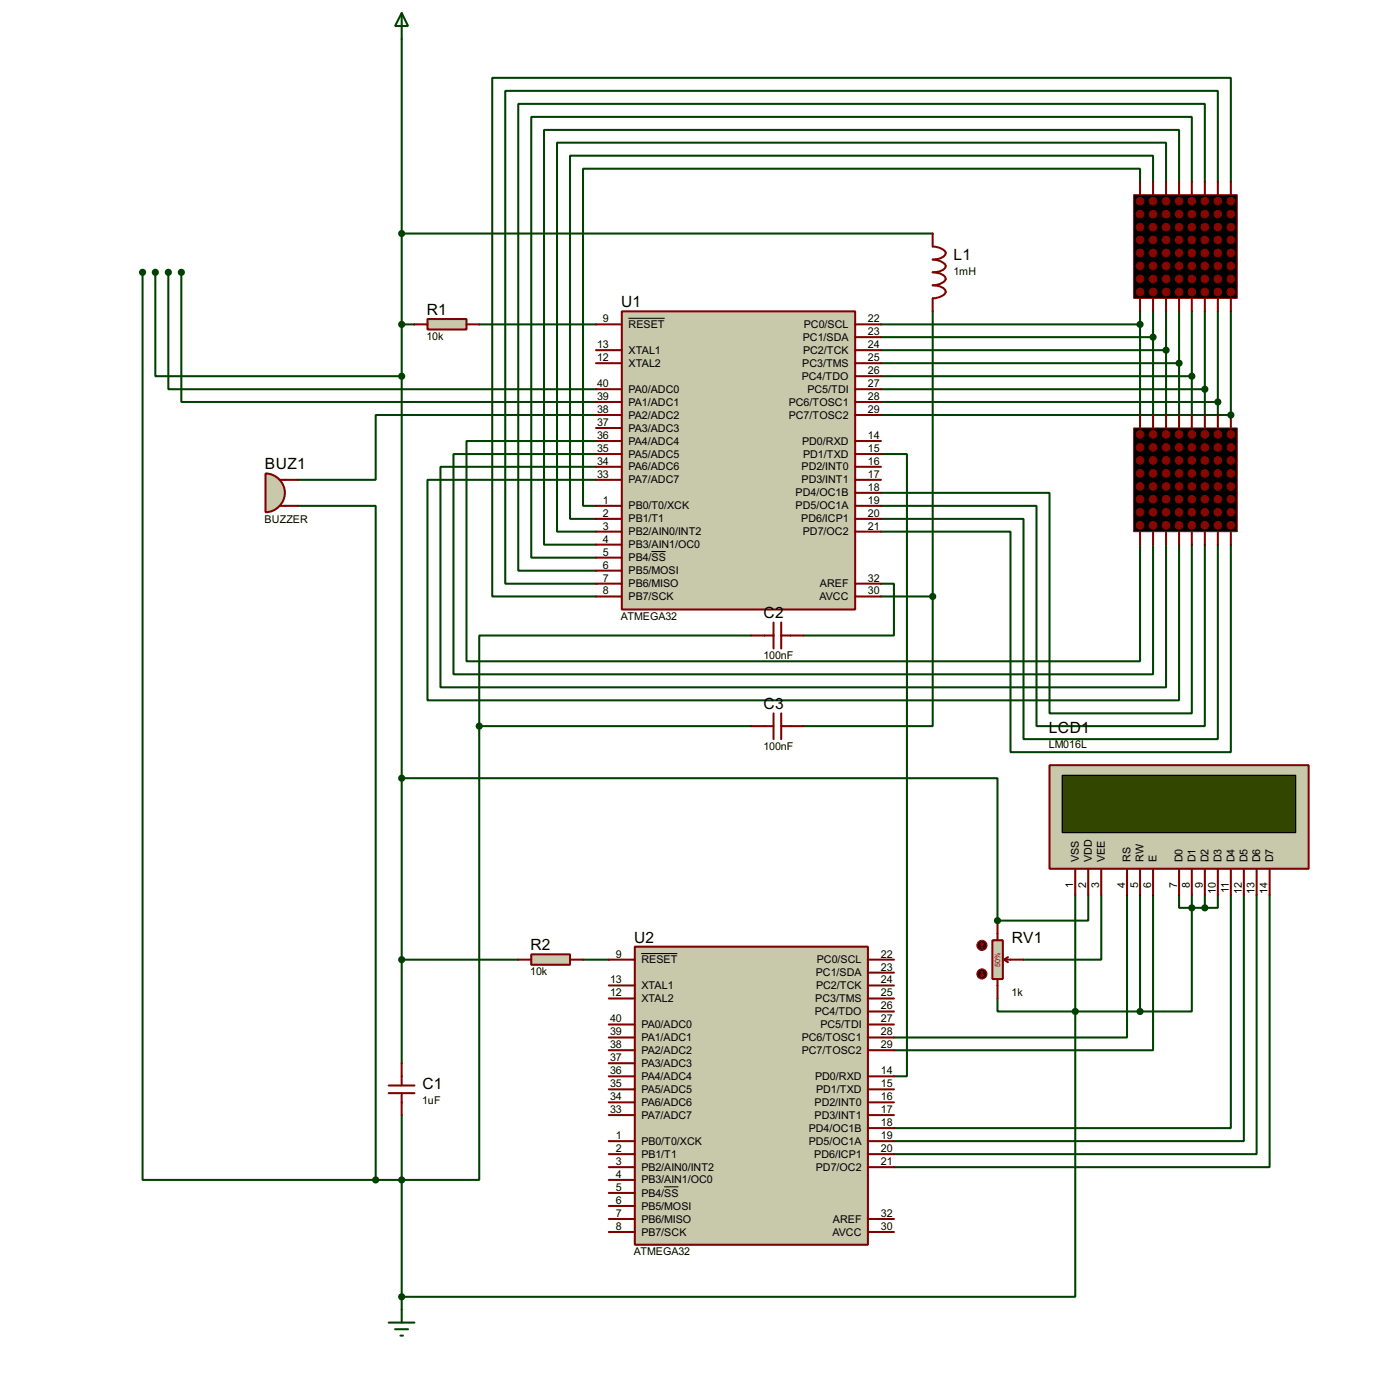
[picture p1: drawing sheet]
<svg xmlns="http://www.w3.org/2000/svg" width="274mm" height="269mm" viewBox="0 0 274 269" stroke-linecap="round" stroke-linejoin="round" font-family="sans-serif">
<g fill="none" stroke="#004000" stroke-width=".4">
<path d="M223.5 35.6v-2.5h-109.2v66h2.6M226.1 35.6v-5.1h-114.3v71.2h5.1M228.6 35.6v-7.6h-119.4v76.2h7.7M231.2 35.6v-10.1h-124.5v81.2h10.2M233.7 35.6v-12.7h-129.5v86.4h12.7M236.2 35.6v-15.2h-134.6v91.4h15.3M238.8 35.6v-17.8h-139.7v96.6h17.8M241.3 35.6v-20.3h-144.8v101.6h20.4M172.7 63.6h50.8M172.7 66.1h53.4M172.7 68.6h55.9M172.7 71.2h58.5"/>
<path d="M172.7 73.7h61M172.7 76.3h63.5M172.7 78.8h66.1M223.5 61v20.3M226.1 61v20.3M228.6 61v20.3M231.2 61v20.3M233.7 61v20.3M236.2 61v20.3M238.8 61v20.3M241.3 61v20.3h-68.6M116.9 86.4h-25.4v43.2h132v-22.9"/>
<path d="M116.9 89h-28v43.1h137.2v-25.4M116.9 91.5h-30.5v43.2h142.2v-28M116.9 94h-33.1v43.2h147.4v-30.5M172.7 89h5.1v121.9h-2.5M172.7 96.6h33.1v43.2h27.9v-33.1M172.7 99.1h30.5v43.2h33v-35.6M172.7 101.7h28v43.1h38.1v-38.1M172.7 104.2h25.4v43.2h43.2v-40.7"/>
</g>
<circle cx="241.3" cy="81.3" r=".2" fill="#004000"/>
<g fill="none" stroke="#004000" stroke-width=".4">
<path d="M78.8 7.7v66h-48.3v-20.3M28 53.4v177.8h45.7M33 53.4v22.9h83.9M35.6 53.4v25.4h81.3M78.8 45.8h104.1M78.8 63.6h2.5M94 63.6h22.9M182.9 61v55.9M58.4 99.1h15.3v132.1M116.9 81.3h-43.2v12.7h-15.3M172.7 114.4h2.6v10.1h-17.8M172.7 116.9h10.2"/>
<path d="M182.9 116.9v25.4h-25.4M147.3 124.5h-53.3v17.8M94 142.3v88.9h-15.2M94 142.3h53.3M210.8 175.3v22.9h-15.2v-2.6M213.4 175.3v5.1h-17.8M215.9 175.3v12.7h-15.2M221 175.3v28h-45.7M226.1 175.3v30.5h-50.8M241.3 175.3v45.7h-66M243.9 175.3v48.3h-68.6M246.4 175.3v50.8h-71.1"/>
<path d="M248.9 175.3v53.4h-73.6M78.8 218.5v12.7M73.7 231.2h5.1"/>
</g>
<circle cx="195.6" cy="180.4" r=".2" fill="#004000"/>
<g fill="none" stroke="#004000" stroke-width=".4">
<path d="M78.8 73.7v134.6M78.8 152.5h116.8v27.9M223.5 175.3v22.9M231.2 175.3v2.6h2.5M233.7 177.9v20.3h-10.2M233.7 177.9h2.5M233.7 175.3v2.6M236.2 175.3v2.6M238.8 175.3v2.6h-2.6M78.8 188h22.8M114.3 188h5.1M223.5 198.2h-12.7v55.9h-132"/>
<path d="M78.8 231.2v25.4"/>
</g>
<path d="M121.9 61h45.8v58.4h-45.8z" fill="#c8c8aa" stroke="#800000" stroke-width=".4"/>
<g fill="none" stroke="#800000" stroke-width=".4">
<path d="M223.5 35.6v2.6M226.1 35.6v2.6M228.6 35.6v2.6M231.2 35.6v2.6M233.7 35.6v2.6M236.2 35.6v2.6M238.8 35.6v2.6M241.3 35.6v2.6M223.5 58.5v2.5M226.1 58.5v2.5M228.6 58.5v2.5M231.2 58.5v2.5"/>
<path d="M233.7 58.5v2.5M236.2 58.5v2.5M238.8 58.5v2.5M241.3 58.5v2.5M116.9 63.6h5M116.9 71.2h5M116.9 68.6h5M116.9 76.3h5M116.9 78.8h5M167.7 63.6h5M167.7 71.2h5M167.7 68.6h5"/>
<path d="M167.7 66.1h5M167.7 73.7h5M167.7 76.3h5M167.7 78.8h5M116.9 99.1h5M116.9 86.4h5M116.9 89h5M116.9 91.5h5M116.9 94h5M116.9 81.3h5M116.9 83.9h5M167.7 99.1h5"/>
<path d="M167.7 86.4h5M167.7 89h5M167.7 91.5h5M167.7 94h5M167.7 96.6h5M167.7 81.3h5M223.5 81.3v2.6M226.1 81.3v2.6M228.6 81.3v2.6M231.2 81.3v2.6M233.7 81.3v2.6M236.2 81.3v2.6"/>
<path d="M238.8 81.3v2.6M241.3 81.3v2.6M116.9 101.7h5M116.9 104.2h5M116.9 106.7h5M116.9 109.3h5M116.9 111.8h5M116.9 114.4h5M116.9 116.9h5M167.7 101.7h5M167.7 104.2h5M167.7 114.4h5"/>
<path d="M167.7 116.9h5M223.5 104.2v2.5M226.1 104.2v2.5M228.6 104.2v2.5M231.2 104.2v2.5M233.7 104.2v2.5M236.2 104.2v2.5M238.8 104.2v2.5M241.3 104.2v2.5"/>
</g>
<path d="M123.2 62.4h7.1M127.7 108.1h2.8" fill="none" stroke="#000" stroke-width=".2"/>
<path d="M222.3 38.2h20.3v20.3h-20.3zM222.3 83.9h20.3v20.3h-20.3z" fill="#000" stroke="#800000" stroke-width=".2"/>
<g fill="#870701" stroke="#870701" stroke-width=".2">
<circle cx="223.5" cy="39.4" r=".75"/>
<circle cx="223.5" cy="42" r=".75"/>
<circle cx="223.5" cy="44.5" r=".75"/>
<circle cx="223.5" cy="47" r=".75"/>
<circle cx="223.5" cy="49.6" r=".75"/>
<circle cx="223.5" cy="52.1" r=".75"/>
<circle cx="223.5" cy="54.7" r=".75"/>
<circle cx="223.5" cy="57.2" r=".75"/>
<circle cx="226" cy="39.4" r=".75"/>
<circle cx="226" cy="42" r=".75"/>
<circle cx="226" cy="44.5" r=".75"/>
<circle cx="226" cy="47" r=".75"/>
<circle cx="226" cy="49.6" r=".75"/>
<circle cx="226" cy="52.1" r=".75"/>
<circle cx="226" cy="54.7" r=".75"/>
<circle cx="226" cy="57.2" r=".75"/>
<circle cx="228.6" cy="39.4" r=".75"/>
<circle cx="228.6" cy="42" r=".75"/>
<circle cx="228.6" cy="44.5" r=".75"/>
<circle cx="228.6" cy="47" r=".75"/>
<circle cx="228.6" cy="49.6" r=".75"/>
<circle cx="228.6" cy="52.1" r=".75"/>
<circle cx="228.6" cy="54.7" r=".75"/>
<circle cx="228.6" cy="57.2" r=".75"/>
<circle cx="231.1" cy="39.4" r=".75"/>
<circle cx="231.1" cy="42" r=".75"/>
<circle cx="231.1" cy="44.5" r=".75"/>
<circle cx="231.1" cy="47" r=".75"/>
<circle cx="231.1" cy="49.6" r=".75"/>
<circle cx="231.1" cy="52.1" r=".75"/>
<circle cx="231.1" cy="54.7" r=".75"/>
<circle cx="231.1" cy="57.2" r=".75"/>
<circle cx="233.6" cy="39.4" r=".75"/>
<circle cx="233.6" cy="42" r=".75"/>
<circle cx="233.6" cy="44.5" r=".75"/>
<circle cx="233.6" cy="47" r=".75"/>
<circle cx="233.6" cy="49.6" r=".75"/>
<circle cx="233.6" cy="52.1" r=".75"/>
<circle cx="233.6" cy="54.7" r=".75"/>
<circle cx="233.6" cy="57.2" r=".75"/>
<circle cx="236.2" cy="39.4" r=".75"/>
<circle cx="236.2" cy="42" r=".75"/>
<circle cx="236.2" cy="44.5" r=".75"/>
<circle cx="236.2" cy="47" r=".75"/>
<circle cx="236.2" cy="49.6" r=".75"/>
<circle cx="236.2" cy="52.1" r=".75"/>
<circle cx="236.2" cy="54.7" r=".75"/>
<circle cx="236.2" cy="57.2" r=".75"/>
<circle cx="238.7" cy="39.4" r=".75"/>
<circle cx="238.7" cy="42" r=".75"/>
<circle cx="238.7" cy="44.5" r=".75"/>
<circle cx="238.7" cy="47" r=".75"/>
<circle cx="238.7" cy="49.6" r=".75"/>
<circle cx="238.7" cy="52.1" r=".75"/>
<circle cx="238.7" cy="54.7" r=".75"/>
<circle cx="238.7" cy="57.2" r=".75"/>
<circle cx="241.3" cy="39.4" r=".75"/>
<circle cx="241.3" cy="42" r=".75"/>
<circle cx="241.3" cy="44.5" r=".75"/>
<circle cx="241.3" cy="47" r=".75"/>
<circle cx="241.3" cy="49.6" r=".75"/>
<circle cx="241.3" cy="52.1" r=".75"/>
<circle cx="241.3" cy="54.7" r=".75"/>
<circle cx="241.3" cy="57.2" r=".75"/>
<circle cx="223.5" cy="85.1" r=".75"/>
<circle cx="223.5" cy="87.7" r=".75"/>
<circle cx="223.5" cy="90.2" r=".75"/>
<circle cx="223.5" cy="92.8" r=".75"/>
<circle cx="223.5" cy="95.3" r=".75"/>
<circle cx="223.5" cy="97.8" r=".75"/>
<circle cx="223.5" cy="100.4" r=".75"/>
<circle cx="223.5" cy="102.9" r=".75"/>
<circle cx="226" cy="85.1" r=".75"/>
<circle cx="226" cy="87.7" r=".75"/>
<circle cx="226" cy="90.2" r=".75"/>
<circle cx="226" cy="92.8" r=".75"/>
<circle cx="226" cy="95.3" r=".75"/>
<circle cx="226" cy="97.8" r=".75"/>
<circle cx="226" cy="100.4" r=".75"/>
<circle cx="226" cy="102.9" r=".75"/>
<circle cx="228.6" cy="85.1" r=".75"/>
<circle cx="228.6" cy="87.7" r=".75"/>
<circle cx="228.6" cy="90.2" r=".75"/>
<circle cx="228.6" cy="92.8" r=".75"/>
<circle cx="228.6" cy="95.3" r=".75"/>
<circle cx="228.6" cy="97.8" r=".75"/>
<circle cx="228.6" cy="100.4" r=".75"/>
<circle cx="228.6" cy="102.9" r=".75"/>
<circle cx="231.1" cy="85.1" r=".75"/>
<circle cx="231.1" cy="87.7" r=".75"/>
<circle cx="231.1" cy="90.2" r=".75"/>
<circle cx="231.1" cy="92.8" r=".75"/>
<circle cx="231.1" cy="95.3" r=".75"/>
<circle cx="231.1" cy="97.8" r=".75"/>
<circle cx="231.1" cy="100.4" r=".75"/>
<circle cx="231.1" cy="102.9" r=".75"/>
<circle cx="233.6" cy="85.1" r=".75"/>
<circle cx="233.6" cy="87.7" r=".75"/>
<circle cx="233.6" cy="90.2" r=".75"/>
<circle cx="233.6" cy="92.8" r=".75"/>
<circle cx="233.6" cy="95.3" r=".75"/>
<circle cx="233.6" cy="97.8" r=".75"/>
<circle cx="233.6" cy="100.4" r=".75"/>
<circle cx="233.6" cy="102.9" r=".75"/>
<circle cx="236.2" cy="85.1" r=".75"/>
<circle cx="236.2" cy="87.7" r=".75"/>
<circle cx="236.2" cy="90.2" r=".75"/>
<circle cx="236.2" cy="92.8" r=".75"/>
<circle cx="236.2" cy="95.3" r=".75"/>
<circle cx="236.2" cy="97.8" r=".75"/>
<circle cx="236.2" cy="100.4" r=".75"/>
<circle cx="236.2" cy="102.9" r=".75"/>
<circle cx="238.7" cy="85.1" r=".75"/>
<circle cx="238.7" cy="87.7" r=".75"/>
<circle cx="238.7" cy="90.2" r=".75"/>
<circle cx="238.7" cy="92.8" r=".75"/>
<circle cx="238.7" cy="95.3" r=".75"/>
<circle cx="238.7" cy="97.8" r=".75"/>
<circle cx="238.7" cy="100.4" r=".75"/>
<circle cx="238.7" cy="102.9" r=".75"/>
<circle cx="241.3" cy="85.1" r=".75"/>
<circle cx="241.3" cy="87.7" r=".75"/>
<circle cx="241.3" cy="90.2" r=".75"/>
<circle cx="241.3" cy="92.8" r=".75"/>
<circle cx="241.3" cy="95.3" r=".75"/>
<circle cx="241.3" cy="97.8" r=".75"/>
<circle cx="241.3" cy="100.4" r=".75"/>
<circle cx="241.3" cy="102.9" r=".75"/>
</g>
<g fill="#004000" stroke="#004000" stroke-width=".4">
<circle cx="223.5" cy="63.6" r=".5"/>
<circle cx="226" cy="66.1" r=".5"/>
<circle cx="228.6" cy="68.6" r=".5"/>
<circle cx="231.1" cy="71.2" r=".5"/>
<circle cx="233.6" cy="73.7" r=".5"/>
<circle cx="236.2" cy="76.3" r=".5"/>
<circle cx="238.7" cy="78.8" r=".5"/>
<circle cx="241.3" cy="81.3" r=".5"/>
</g>
<path d="M52.1 92.8a3.8 3.8 0 0 1 3.8 3.8 3.8 3.8 0 0 1-3.8 3.8z" fill-rule="evenodd" fill="#c8c8aa" stroke="#800000" stroke-width=".4"/>
<path d="M54.9 99.1h3.5M54.9 94h3.5" fill="none" stroke="#800000" stroke-width=".4"/>
<path d="M78.8 2.6l1.2 2.5h-2.5zM78.8 2.6v5.1" fill="none" stroke="#004000" stroke-width=".4"/>
<path d="M83.8 62.5h7.7v2.1h-7.7z" fill="#c8c8aa" stroke="#800000" stroke-width=".4"/>
<path d="M182.9 45.8v2.5a2.68 2.68 0 0 1 2.5 1.3 2.33 2.33 0 0 1-2.5 1.3 2.68 2.68 0 0 1 2.5 1.2 2.31 2.31 0 0 1-2.5 1.3 2.33 2.33 0 0 1 2.5 1.3 2.68 2.68 0 0 1-2.5 1.2 2.27 2.27 0 0 1 2.5 1.3 2.68 2.68 0 0 1-2.5 1.3v2.5M81.3 63.6h2.5M91.5 63.6h2.5M147.3 124.5h4.4M151.7 122v5.1M151.7 139.8v5M153.2 122v5.1M153.2 139.8v5M153.2 124.5h4.3M147.3 142.3h4.4M153.2 142.3h4.3" fill="none" stroke="#800000" stroke-width=".4"/>
<g fill="#004000" stroke="#004000" stroke-width=".4">
<circle cx="78.7" cy="63.6" r=".5"/>
<circle cx="33" cy="53.4" r=".5"/>
<circle cx="35.5" cy="53.4" r=".5"/>
<circle cx="78.7" cy="45.8" r=".5"/>
<circle cx="182.8" cy="116.9" r=".5"/>
</g>
<path d="M76.2 259.1h5.1M78.8 256.6v2.5M77.5 260.4h2.5M78.5 261.7h.5" fill="none" stroke="#004000" stroke-width=".4"/>
<path d="M205.8 149.9h50.8v20.3h-50.8z" fill="#c8c8aa" stroke="#800000" stroke-width=".4"/>
<path d="M208.3 151.9h45.7v11.2h-45.7z" fill="#324600" stroke="#000" stroke-width=".25"/>
<g fill="none" stroke="#800000" stroke-width=".4">
<path d="M210.8 170.2v5.1M213.4 170.2v5.1M215.9 170.2v5.1M221 170.2v5.1M223.5 170.2v5.1M226.1 170.2v5.1M231.2 170.2v5.1M233.7 170.2v5.1M236.2 170.2v5.1M238.8 170.2v5.1M241.3 170.2v5.1M243.9 170.2v5.1"/>
<path d="M246.4 170.2v5.1M248.9 170.2v5.1"/>
</g>
<path d="M194.6 184.2h2v7.6h-2z" fill="#c8c8aa" stroke="#800000" stroke-width=".4"/>
<path d="M195.6 180.4v3.8M195.6 191.8v3.8M196.9 188l.7 .5M196.9 188h3.8M197.6 187.5l-.7 .5" fill="none" stroke="#800000" stroke-width=".4"/>
<circle cx="192.5" cy="185.2" r="1" fill="#400000" stroke="#f00" stroke-width=".2"/>
<path d="M192.5 184.7l-.2 .3M192.5 184.7l.3 .3M192.5 184.7v1" fill="none" stroke="#f00" stroke-width=".2"/>
<circle cx="192.5" cy="190.8" r="1" fill="#400000" stroke="#f00" stroke-width=".2"/>
<path d="M192.3 191.1l.2 .2M192.5 190.3v1M192.8 191.1l-.3 .2" fill="none" stroke="#f00" stroke-width=".2"/>
<g fill="#004000" stroke="#004000" stroke-width=".4">
<circle cx="210.8" cy="198.2" r=".5"/>
<circle cx="78.7" cy="231.2" r=".5"/>
<circle cx="93.9" cy="142.3" r=".5"/>
<circle cx="73.6" cy="231.2" r=".5"/>
<circle cx="27.9" cy="53.4" r=".5"/>
<circle cx="78.7" cy="73.7" r=".5"/>
<circle cx="30.4" cy="53.4" r=".5"/>
<circle cx="195.5" cy="180.4" r=".5"/>
<circle cx="78.7" cy="152.5" r=".5"/>
<circle cx="78.7" cy="254.1" r=".5"/>
<circle cx="236.2" cy="177.9" r=".5"/>
<circle cx="233.6" cy="177.9" r=".5"/>
<circle cx="223.5" cy="198.2" r=".5"/>
</g>
<path d="M76.2 212.7h5.1M76.2 214.2h5.1M78.8 208.3v4.4M78.8 214.2v4.3" fill="none" stroke="#800000" stroke-width=".4"/>
<path d="M104.2 187h7.6v2h-7.6z" fill="#c8c8aa" stroke="#800000" stroke-width=".4"/>
<path d="M101.6 188h2.6M111.8 188h2.5" fill="none" stroke="#800000" stroke-width=".4"/>
<path d="M124.5 185.5h45.7v58.4h-45.7z" fill="#c8c8aa" stroke="#800000" stroke-width=".4"/>
<g fill="none" stroke="#800000" stroke-width=".4">
<path d="M119.4 188h5.1M119.4 195.6h5.1M119.4 193.1h5.1M170.2 188h5.1M170.2 195.6h5.1M170.2 193.1h5.1M170.2 190.6h5.1M170.2 198.2h5.1M119.4 210.9h5.1M119.4 213.4h5.1M119.4 216h5.1M119.4 218.5h5.1"/>
<path d="M119.4 200.7h5.1M119.4 203.3h5.1M119.4 205.8h5.1M119.4 208.3h5.1M170.2 210.9h5.1M170.2 213.4h5.1M170.2 216h5.1M170.2 218.5h5.1M170.2 200.7h5.1M170.2 203.3h5.1M170.2 205.8h5.1M119.4 223.6h5.1"/>
<path d="M119.4 226.1h5.1M119.4 228.7h5.1M119.4 231.2h5.1M119.4 233.7h5.1M119.4 236.3h5.1M119.4 238.8h5.1M170.2 223.6h5.1M170.2 226.1h5.1M170.2 228.7h5.1M170.2 238.8h5.1M170.2 221h5.1M119.4 241.4h5.1"/>
<path d="M170.2 241.4h5.1"/>
</g>
<path d="M125.7 186.8h7.1M130.2 232.5h2.8" fill="none" stroke="#000" stroke-width=".2"/>
<circle cx="78.7" cy="188" r=".5" fill="#004000" stroke="#004000" stroke-width=".4"/>
<g font-size="3.4">
<text x="187" y="50.8">L1</text>
<text x="83.7" y="61.7">R1</text>
<text x="121.8" y="60.2">U1</text>
<text x="51.9" y="92">BUZ1</text>
<text x="149.7" y="121.2">C2</text>
<text x="149.7" y="139">C3</text>
<text x="205.6" y="143.6">LCD1</text>
<text x="124.3" y="184.7">U2</text>
<text x="198.4" y="184.7">RV1</text>
<text x="104" y="186.2">R2</text>
<text x="82.8" y="213.4">C1</text>
</g>
<g font-size="2.4">
<text x="186.9" y="53.8">1mH</text>
<text x="118.2" y="63.1">9</text>
<text x="123.2" y="64.2">RESET</text>
<text x="157.6" y="64.2">PC0/SCL</text>
<text x="170.2" y="63.1">22</text>
<text x="170.2" y="65.6">23</text>
<text x="83.6" y="66.7">10k</text>
<text x="117.1" y="70.8">12</text>
<text x="117.1" y="68.2">13</text>
<text x="123.2" y="71.9">XTAL2</text>
<text x="123.2" y="69.3">XTAL1</text>
<text x="157.3" y="71.9">PC3/TMS</text>
<text x="157.4" y="66.7">PC1/SDA</text>
<text x="157.4" y="69.3">PC2/TCK</text>
<text x="170.2" y="68.2">24</text>
<text x="170.2" y="70.8">25</text>
<text x="117.1" y="75.8">40</text>
<text x="123.2" y="76.9">PA0/ADC0</text>
<text x="157.2" y="74.4">PC4/TDO</text>
<text x="158.3" y="76.9">PC5/TDI</text>
<text x="170.2" y="73.3">26</text>
<text x="170.2" y="75.8">27</text>
<text x="117.1" y="83.5">37</text>
<text x="117.1" y="80.9">38</text>
<text x="117.1" y="78.3">39</text>
<text x="123.2" y="82">PA2/ADC2</text>
<text x="123.2" y="79.5">PA1/ADC1</text>
<text x="154.6" y="79.5">PC6/TOSC1</text>
<text x="154.6" y="82">PC7/TOSC2</text>
<text x="170.2" y="78.3">28</text>
<text x="170.2" y="80.9">29</text>
<text x="117.1" y="88.5">35</text>
<text x="117.1" y="86">36</text>
<text x="123.2" y="89.6">PA5/ADC5</text>
<text x="123.2" y="87.1">PA4/ADC4</text>
<text x="123.2" y="84.6">PA3/ADC3</text>
<text x="157.2" y="87.1">PD0/RXD</text>
<text x="157.4" y="89.6">PD1/TXD</text>
<text x="170.2" y="86">14</text>
<text x="170.2" y="88.5">15</text>
<text x="117.1" y="93.6">33</text>
<text x="117.1" y="91.1">34</text>
<text x="123.2" y="94.7">PA7/ADC7</text>
<text x="123.2" y="92.2">PA6/ADC6</text>
<text x="157.1" y="92.2">PD2/INT0</text>
<text x="157.1" y="94.7">PD3/INT1</text>
<text x="170.2" y="91.1">16</text>
<text x="170.2" y="93.6">17</text>
<text x="118.2" y="98.7">1</text>
<text x="118.2" y="101.2">2</text>
<text x="123.2" y="99.8">PB0/T0/XCK</text>
<text x="156" y="97.3">PD4/OC1B</text>
<text x="156" y="99.8">PD5/OC1A</text>
<text x="170.2" y="96.2">18</text>
<text x="170.2" y="98.7">19</text>
<text x="170.2" y="101.2">20</text>
<text x="51.9" y="102.5">BUZZER</text>
<text x="118.2" y="103.8">3</text>
<text x="118.2" y="106.3">4</text>
<text x="123.2" y="102.4">PB1/T1</text>
<text x="123.2" y="104.9">PB2/AIN0/INT2</text>
<text x="123.2" y="107.4">PB3/AIN1/OC0</text>
<text x="157.1" y="102.4">PD6/ICP1</text>
<text x="157.4" y="104.9">PD7/OC2</text>
<text x="170.2" y="103.8">21</text>
<text x="118.2" y="108.9">5</text>
<text x="118.2" y="111.4">6</text>
<text x="118.2" y="114">7</text>
<text x="123.2" y="110">PB4/SS</text>
<text x="123.2" y="112.5">PB5/MOSI</text>
<text x="170.2" y="114">32</text>
<text x="118.2" y="116.5">8</text>
<text x="123.2" y="115.1">PB6/MISO</text>
<text x="123.2" y="117.6">PB7/SCK</text>
<text x="160.6" y="117.6">AVCC</text>
<text x="160.7" y="115.1">AREF</text>
<text x="170.2" y="116.5">30</text>
<text x="121.7" y="121.5">ATMEGA32</text>
<text x="149.7" y="129.2">100nF</text>
<text x="149.7" y="146.9">100nF</text>
<text x="205.6" y="146.5">LM016L</text>
<text x="210.4" y="173.9" transform="rotate(-90 210.4 173.9)">1</text>
<text x="211.5" y="168.9" transform="rotate(-90 211.5 168.9)">VSS</text>
<text x="213" y="173.9" transform="rotate(-90 213 173.9)">2</text>
<text x="214.1" y="168.9" transform="rotate(-90 214.1 168.9)">VDD</text>
<text x="215.5" y="173.9" transform="rotate(-90 215.5 173.9)">3</text>
<text x="216.6" y="168.9" transform="rotate(-90 216.6 168.9)">VEE</text>
<text x="220.6" y="173.9" transform="rotate(-90 220.6 173.9)">4</text>
<text x="221.7" y="168.9" transform="rotate(-90 221.7 168.9)">RS</text>
<text x="223.1" y="173.9" transform="rotate(-90 223.1 173.9)">5</text>
<text x="224.2" y="168.9" transform="rotate(-90 224.2 168.9)">RW</text>
<text x="225.7" y="173.9" transform="rotate(-90 225.7 173.9)">6</text>
<text x="226.8" y="168.9" transform="rotate(-90 226.8 168.9)">E</text>
<text x="230.8" y="173.9" transform="rotate(-90 230.8 173.9)">7</text>
<text x="231.9" y="168.9" transform="rotate(-90 231.9 168.9)">D0</text>
<text x="233.3" y="173.9" transform="rotate(-90 233.3 173.9)">8</text>
<text x="234.4" y="168.9" transform="rotate(-90 234.4 168.9)">D1</text>
<text x="235.8" y="173.9" transform="rotate(-90 235.8 173.9)">9</text>
<text x="236.9" y="168.9" transform="rotate(-90 236.9 168.9)">D2</text>
<text x="239.5" y="168.9" transform="rotate(-90 239.5 168.9)">D3</text>
<text x="242" y="168.9" transform="rotate(-90 242 168.9)">D4</text>
<text x="244.6" y="168.9" transform="rotate(-90 244.6 168.9)">D5</text>
<text x="247.1" y="168.9" transform="rotate(-90 247.1 168.9)">D6</text>
<text x="249.6" y="168.9" transform="rotate(-90 249.6 168.9)">D7</text>
<text x="238.4" y="175" transform="rotate(-90 238.4 175)">10</text>
<text x="240.9" y="174.9" transform="rotate(-90 240.9 174.9)">11</text>
<text x="243.4" y="175.1" transform="rotate(-90 243.4 175.1)">12</text>
<text x="246" y="175" transform="rotate(-90 246 175)">13</text>
<text x="248.5" y="175.1" transform="rotate(-90 248.5 175.1)">14</text>
<text x="104" y="191.1">10k</text>
<text x="120.8" y="187.6">9</text>
<text x="125.7" y="188.7">RESET</text>
<text x="159.9" y="191.3">PC1/SDA</text>
<text x="160.1" y="188.7">PC0/SCL</text>
<text x="172.7" y="187.6">22</text>
<text x="172.7" y="190.1">23</text>
<text x="119.6" y="195.2">12</text>
<text x="119.6" y="192.7">13</text>
<text x="125.7" y="196.3">XTAL2</text>
<text x="125.7" y="193.8">XTAL1</text>
<text x="159.8" y="196.3">PC3/TMS</text>
<text x="160" y="193.8">PC2/TCK</text>
<text x="172.7" y="192.7">24</text>
<text x="172.7" y="195.2">25</text>
<text x="172.7" y="197.8">26</text>
<text x="198.3" y="195.2">1k</text>
<text x="119.6" y="202.8">39</text>
<text x="119.6" y="200.3">40</text>
<text x="125.7" y="204">PA1/ADC1</text>
<text x="125.7" y="201.4">PA0/ADC0</text>
<text x="157.2" y="204">PC6/TOSC1</text>
<text x="159.7" y="198.9">PC4/TDO</text>
<text x="160.8" y="201.4">PC5/TDI</text>
<text x="172.7" y="200.3">27</text>
<text x="172.7" y="202.8">28</text>
<text x="119.6" y="207.9">37</text>
<text x="119.6" y="205.4">38</text>
<text x="125.7" y="209">PA3/ADC3</text>
<text x="125.7" y="206.5">PA2/ADC2</text>
<text x="157.2" y="206.5">PC7/TOSC2</text>
<text x="172.7" y="205.4">29</text>
<text x="119.6" y="215.5">34</text>
<text x="119.6" y="213">35</text>
<text x="119.6" y="210.5">36</text>
<text x="125.7" y="214.1">PA5/ADC5</text>
<text x="125.7" y="211.6">PA4/ADC4</text>
<text x="159.8" y="211.6">PD0/RXD</text>
<text x="160" y="214.1">PD1/TXD</text>
<text x="172.7" y="210.5">14</text>
<text x="172.7" y="213">15</text>
<text x="172.7" y="215.5">16</text>
<text x="82.8" y="216.4">1uF</text>
<text x="119.6" y="218.1">33</text>
<text x="125.7" y="219.2">PA7/ADC7</text>
<text x="125.7" y="216.7">PA6/ADC6</text>
<text x="158.5" y="221.7">PD4/OC1B</text>
<text x="159.7" y="216.7">PD2/INT0</text>
<text x="159.7" y="219.2">PD3/INT1</text>
<text x="172.7" y="218.1">17</text>
<text x="172.7" y="220.6">18</text>
<text x="120.8" y="223.2">1</text>
<text x="120.8" y="225.7">2</text>
<text x="125.7" y="224.3">PB0/T0/XCK</text>
<text x="125.7" y="226.8">PB1/T1</text>
<text x="158.5" y="224.3">PD5/OC1A</text>
<text x="159.6" y="226.8">PD6/ICP1</text>
<text x="172.7" y="223.2">19</text>
<text x="172.7" y="225.7">20</text>
<text x="120.8" y="228.3">3</text>
<text x="120.8" y="230.8">4</text>
<text x="120.8" y="233.3">5</text>
<text x="125.7" y="229.4">PB2/AIN0/INT2</text>
<text x="125.7" y="231.9">PB3/AIN1/OC0</text>
<text x="159.9" y="229.4">PD7/OC2</text>
<text x="172.7" y="228.3">21</text>
<text x="120.8" y="235.9">6</text>
<text x="120.8" y="238.4">7</text>
<text x="125.7" y="234.4">PB4/SS</text>
<text x="125.7" y="237">PB5/MOSI</text>
<text x="125.7" y="239.5">PB6/MISO</text>
<text x="163.3" y="239.5">AREF</text>
<text x="172.7" y="238.4">32</text>
<text x="120.8" y="241">8</text>
<text x="124.3" y="246">ATMEGA32</text>
<text x="125.7" y="242.1">PB7/SCK</text>
<text x="163.2" y="242.1">AVCC</text>
<text x="172.7" y="241">30</text>
</g>
<text font-size="1.6" fill="#c00000" x="196.1" y="189.4" transform="rotate(-90 196.1 189.4)">50%</text>
</svg>
